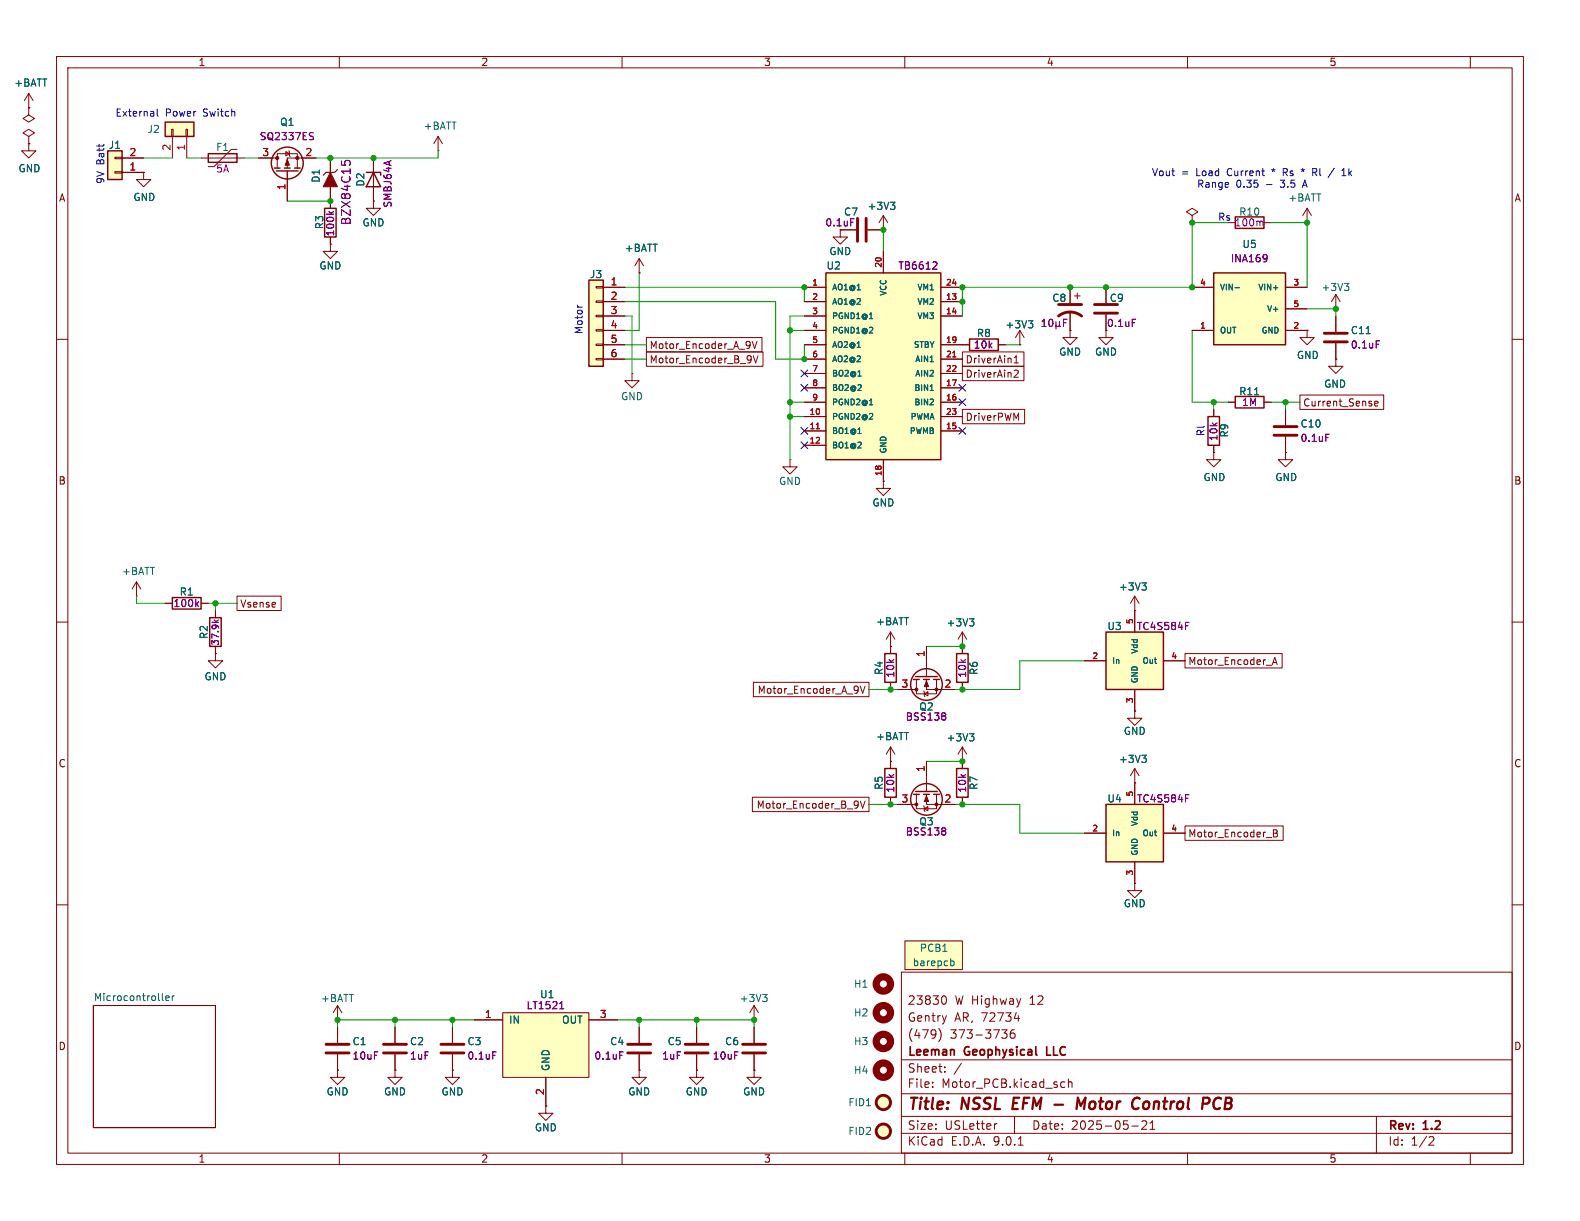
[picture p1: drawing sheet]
<svg xmlns="http://www.w3.org/2000/svg" width="279mm" height="216mm" viewBox="0 0 279 216" stroke-linecap="round" stroke-linejoin="round" font-family="sans-serif">
<g fill="none" stroke="#840000" stroke-width=".18">
<path d="M10 10h259.4v195.9h-259.4zM12 12h255.4v191.9h-255.4zM60 10v2M110 10v2M160 10v2M210 10v2M260 10v2M10 60h2M267.4 60h2M10 110h2M267.4 110h2M170.2 134.6h.1"/>
<path d="M170.2 132.1l-.8 1.3M170.2 132.1l.7 1.3M170.2 132.1v2.5M10 160h2M16.5 177.8h21.6v21.6h-21.6zM159.4 171.9h108v32h-108zM166.9 176.1a.81 .81 0 0 1 .5 .6 .81 .81 0 0 1-.3 .8l-.2 .1M180.1 179.6v1M267.4 160h2M159.4 197.4h108M159.4 193.4h108M159.4 187.4h108"/>
<path d="M164.9 192.1v.2M164.9 191.4v.1M166.1 181.9a1.74 1.74 0 0 1-.1 2.3M167.1 189.4v.2M167.1 188.7v.1M170 188l-1.3 1.9M176.3 198.7l-.3 .1M177.1 182.1h1l-.5 .6 .4 .1 .1 .5-.3 .3h-.4M179.4 180.1h.9M179.4 182.1a.59 .59 0 0 0-.8 .6v.6l.2 .2 .4 .1 .2-.2 .1-.5-.1-.2h-.5l-.3 .2M179.4 197.4v3M187.7 192.2h.6"/>
<path d="M187.7 191.4h.6M188.9 191.4l.2-.1 .4 .1 .1 .9M188.9 190.8v1.5M200.1 199.1h1.2M201.9 198.3l.6-.1 .2 .1 .1 .3-.9 1.1h.9M203.4 199.7h.8M203.4 198.6l.4-.4v1.5M243.4 197.4v6.5M60 203.9v2M110 203.9v2M159.4 200.4h108M160 203.9v2"/>
<path d="M180.1 202.5h.8M210 203.9v2M252.9 201l.5 .1 .2 .3-1 1.1h1M260 203.9v2"/>
</g>
<path d="M179.3 194.1l-.3 2h1M186.5 195.3h1.5M190.4 196.1l.2-2 .5 1.4 .8-1.4-.2 2M202.9 194.8a.62 .62 0 0 0-.7 .4v.7a.52 .52 0 0 0 .7 .1M215.9 194.3a.88 .88 0 0 0-1 0 .88 .88 0 0 0-.3 .9 .69 .69 0 0 0 .3 .8 .69 .69 0 0 0 .8-.1" fill="none" stroke="#840000" stroke-width=".4"/>
<path d="M185.1 185.1v1.5h.7" fill="none" stroke="#840000" stroke-width=".3"/>
<path d="M171.4 129.7h.8l-.4 .5M172 130.2l.2 .3v.3l-.2 .2M28.7 176.7l.2 .2M29.3 176.5l.6-.1v-.3h-.4l-.2 .2 .1 .6h.5M30.5 176.1v.8M30.8 176.1l-.3 .2" fill="none" stroke="#006464" stroke-width=".18"/>
<path d="M19 26.7h2.6v5.1h-2.6z" fill="#ffffc2"/>
<path d="M19 26.7h2.6v5.1h-2.6z" fill="none" stroke="#840000" stroke-width=".25"/>
<path d="M20.3 30.4h1.3v.2h-1.3zM20.3 27.8h1.3v.3h-1.3zM21.6 30.5h3.8M21.6 27.9h3.8M69.8 189.2v1.3h1.3l-1.3 1.3-1.2-1.3h1.2M69.8 189.2h.1M69.8 181.6v2.8M69.8 186.4v2.8" fill="none" stroke="#840000" stroke-width=".18"/>
<path d="M67.8 184.7h4.1M67.8 186.2h4.1" fill="none" stroke="#840000" stroke-width=".51"/>
<path d="M88.9 179.1h15.2v11.4h-15.2z" fill="#ffffc2"/>
<g fill="none" stroke="#840000" stroke-width=".18">
<path d="M156.2 38.1l-.8 1.3M156.2 38.1l.8 1.3M156.2 38.1v2.5M151.4 40.6h-2.8v1.3h1.3l-1.3 1.3-1.3-1.3h1.3M153.4 40.6h2.8M156.2 40.6h.1M180.3 58.4l-.7 1.3M180.3 58.4l.8 1.3M180.3 58.4v2.6M189.2 58.4v1.3h1.3l-1.3 1.3-1.2-1.3h1.2M189.2 58.4h.1M189.2 50.8v2.8"/>
<path d="M189.2 55.1v3.3M190 52.3h1M190.5 51.8v1M195.6 55.6v4.1h1.2l-1.2 1.3-1.3-1.3h1.3M195.6 50.8v2.8M180.3 61h.1M170.2 134.6v1.3M170.2 141v1.2M88.9 179.1h15.2v11.4h-15.2zM80 189.2v1.3h1.3l-1.3 1.3-1.3-1.3h1.3M80 189.2h.1M83.8 180.3h5.1"/>
<path d="M96.5 195.6v1.3h1.3l-1.3 1.2-1.3-1.2h1.3M96.5 195.6h.1M96.5 190.5v5.1M104.1 180.3h5.1"/>
</g>
<path d="M184.3 57.7h.7M184.3 56.8l.3-.3v1.2M185.6 56.5h.2a.68 .68 0 0 1 .4 .6 .68 .68 0 0 1-.4 .6 .84 .84 0 0 1-.2-1.2zM186.7 57.5l.2 .2h.3l.1-.2M186.7 56.9v1.3M187.3 57.5l.2 .2M187.3 56.9v.6M188.1 57.1h.4M188.7 56.5h-.6v1.2M200.2 56.5h.6M99 178.4h.7M99.2 177.3l.1-.2v1.3" fill="none" stroke="#840084" stroke-width=".18"/>
<path d="M157.5 35.8h.8l-.5 .4M158 36.2l.3 .3v.3l-.3 .2M181.9 56.7h.7l-.4 .5M182.4 57.2l.2 .2v.3l-.2 .3" fill="none" stroke="#006464" stroke-width=".18"/>
<path d="M151.6 38.6v4.1M153.2 38.6v4.1M187.2 55.9a3.3 3.3 0 0 1 4.1 0M187.2 53.8h4.1M193.5 53.8h4.1M193.5 55.4h4.1" fill="none" stroke="#840000" stroke-width=".51"/>
<path d="M169.2 135.9h2v5.1h-2z" fill="none" stroke="#840000" stroke-width=".25"/>
<path d="M146 48.3h20.4v33h-20.4z" fill="#ffffc2"/>
<g fill="none" stroke="#840000" stroke-width=".25">
<path d="M36.8 27.2h5.1v1.5h-5.1zM146 48.3h20.4v33h-20.4zM171.4 59.9h5.1v2.1h-5.1zM156.5 115.6h2v5.1h-2zM161.9 119.6h3.8M161.5 120.1h1.1M161.9 140h3.8M163.3 120.1h1M165.1 120.1h1M161.5 140.5h1.1M163.3 140.5h1M165.1 140.5h1"/>
<circle cx="163.8" cy="121" r="2.79"/>
<circle cx="163.8" cy="141.4" r="2.79"/>
</g>
<g fill="none" stroke="#840000" stroke-width=".18">
<path d="M35.6 27.9h7.6M41.9 26.4h-1l-3.1 3.1h-1M142.2 50.8h3.8M142.2 53.3h3.8M142.2 55.9h3.8M142.2 58.4h3.8M156.2 44.5v3.8M166.4 50.8h3.8M166.4 53.3h3.8M166.4 55.9h3.8M142.2 61h3.8M142.2 63.5h3.8"/>
<path d="M142.2 66h3.8M142.2 68.6h3.8M142.2 71.1h3.8M142.2 73.7h3.8M142.2 76.2h3.8M142.2 78.7h3.8M166.4 61h5M166.4 63.5h3.8M166.4 66h3.8M166.4 68.6h3.8M166.4 71.1h3.8M166.4 73.7h3.8"/>
<path d="M166.4 76.2h3.8M176.5 61h1.3M156.2 81.3v3.8M227.3 80v1.3h1.3l-1.3 1.3-1.2-1.3h1.2M227.3 80h.1M157.5 114.3v1.3M163.8 114.3v5.3M157.5 120.7v1.2M158.7 121.9h3.4M162.1 120.1v2.6h3.5v-2.6M163.3 122.2l.1 .1v.8l.2 .1M163.4 122.7l.7-.4v.8z"/>
<path d="M163.8 120.1v1.8h5.1M163.8 134.6v5.4M158.7 142.2h3.4M162.1 140.5v2.5h3.5v-2.5M163.3 142.5l.1 .1v.8l.2 .1M163.4 143l.7-.4v.8zM163.8 140.5v1.7h5.1M80 181.6v2.8M80 186.4v2.8M113 189.2v1.3h-1.2l1.2 1.3 1.3-1.3h-1.3M113 189.2h.1M123.2 189.2v1.3h-1.3l1.3 1.3 1.3-1.3h-1.3"/>
<path d="M123.2 189.2h.1M123.2 181.6v2.8M123.2 186.4v2.8"/>
</g>
<path d="M144.3 75.8h.6M168.5 63.1h.5" fill="none" stroke="#a90000" stroke-width=".18"/>
<path d="M164.5 69h.6" fill="none" stroke="#006464" stroke-width=".18"/>
<path d="M165.5 46.3l.2 .2-.1 .3-.7 .8h.8M167 126.1l.2 .2-.2 .3 .2 .2v.3l-.2 .2M167 146.4l.2 .2-.2 .3 .2 .3v.2l-.2 .2M87.1 186h.6" fill="none" stroke="#840084" stroke-width=".18"/>
<g fill="none" stroke="#840000" stroke-width=".51">
<path d="M78 184.7h4M78 186.2h4M121.2 184.7h4M121.2 186.2h4"/>
<circle cx="156.2" cy="194.9" r="1.27"/>
<circle cx="156.2" cy="200" r="1.27"/>
</g>
<g fill="#840000" stroke="#840000" stroke-width=".18">
<path d="M163.8 120.4l.4 1h-.8z"/>
<path d="M163.8 140.7l.4 1h-.8z"/>
<circle cx="162.1" cy="121.9" r=".25"/>
<circle cx="165.6" cy="121.9" r=".25"/>
<circle cx="162.1" cy="142.2" r=".25"/>
<circle cx="165.6" cy="142.2" r=".25"/>
</g>
<g fill="#ffffc2" stroke="#ffffc2" stroke-width=".18">
<circle cx="156.2" cy="200" r="1.27"/>
<circle cx="156.2" cy="194.9" r="1.27"/>
</g>
<g fill="none" stroke="#840000" stroke-width="1.3">
<circle cx="156.2" cy="179.1" r="1.27"/>
<circle cx="156.2" cy="174" r="1.27"/>
<circle cx="156.2" cy="189.2" r="1.27"/>
<circle cx="156.2" cy="184.1" r="1.27"/>
</g>
<path d="M160 166.4h10.2v5.1h-10.2z" fill="#ffffc2"/>
<g fill="none" stroke="#840000" stroke-width=".18">
<path d="M45.7 27.9h3.3M49 27.9v-.7h3.6v2.5M49 27.9v1.8M50.5 26.8l.7 .4-.7 .4zM50.8 30.2v.2M50.8 30.5v5.1M51.1 26.7l.1 .1v.8l.1 .1M55.9 27.9h-5.1v1.8M111.8 66v1.3h1.2l-1.2 1.3-1.3-1.3h1.3M111.8 66h.1M227.3 72.4v2.8M227.3 77.2v2.8"/>
<path d="M214.6 80v1.3h1.3l-1.3 1.3-1.2-1.3h1.2M214.6 80h.1M170.2 114.3v1.3M157.5 134.6h.1M157.5 132.1l-.8 1.3M157.5 132.1l.7 1.3M157.5 132.1v3.8M170.2 120.7v1.2M157.5 141v1.2M59.7 177.8v2.5M59.7 177.8l-.8 1.3M59.7 177.8l.8 1.3"/>
<path d="M133.3 177.8v2.5M133.3 177.8l-.7 1.3M133.3 177.8l.8 1.3M160 166.4h10.2v5.1h-10.2zM59.7 189.2v1.3h1.3l-1.3 1.3-1.3-1.3h1.3M59.7 189.2h.1M59.7 180.3h.1M59.7 181.6v2.8M59.7 186.4v2.8M113 181.6v2.8M113 186.4v2.8M133.3 180.3h.1"/>
<path d="M133.3 189.2v1.3h-1.2l1.2 1.3 1.3-1.3h-1.3M133.3 189.2h.1M133.3 181.6v2.8M133.3 186.4v2.8"/>
</g>
<path d="M134.9 175.8h.7l-.4 .5M135.4 176.3l.2 .3v.3l-.2 .2M168.2 169.9l.4 .1 .1 .2v.4l-.5 .2" fill="none" stroke="#006464" stroke-width=".18"/>
<path d="M225.3 75.4h4.1M225.3 77h4.1M57.7 184.7h4M57.7 186.2h4M111 184.7h4.1M111 186.2h4.1M131.3 184.7h4.1M131.3 186.2h4.1" fill="none" stroke="#840000" stroke-width=".51"/>
<path d="M54.9 23.4l.5 .1M55.2 24.1l.2 .2-.2 .4M234.5 76.8h.6M109.6 186h.6" fill="none" stroke="#840084" stroke-width=".18"/>
<g fill="none" stroke="#840000" stroke-width=".25">
<path d="M48.5 29.7h1M48.9 30.2h3.8M50.3 29.7h1M52.1 29.7h1M169.2 115.6h2v5.1h-2zM156.5 135.9h2v5.1h-2z"/>
<circle cx="50.8" cy="28.8" r="2.82"/>
</g>
<g fill="#840000" stroke="#840000" stroke-width=".18">
<path d="M50.8 28.2l.4 1h-.8z"/>
<circle cx="52.6" cy="27.9" r=".28"/>
<circle cx="49" cy="27.9" r=".28"/>
</g>
<path d="M214.6 48.3h12.7v12.7h-12.7z" fill="#ffffc2"/>
<path d="M218.4 38.4h5.1v2h-5.1zM214.6 48.3h12.7v12.7h-12.7zM218.4 70.1h5.1v2h-5.1zM37.1 109.2h2v5.1h-2z" fill="none" stroke="#840000" stroke-width=".25"/>
<g fill="none" stroke="#840000" stroke-width=".18">
<path d="M5.1 19.1v1.2l1 .7-1 .6-1-.6 1-.7M5.1 19.1h.1M5.1 25.4v1.3h1.2l-1.2 1.2-1.3-1.2h1.3M5.1 25.4h.1M77.5 26.7h.1M77.5 24.1l-.8 1.3M77.5 24.1l.7 1.3M77.5 24.1v2.6M210.8 38.1l-1-.6 1-.7 1 .7-1 .6v1.3M210.8 39.4h.1M217.2 39.4h1.2M223.5 39.4h1.3"/>
<path d="M231.1 39.4h.1M231.1 36.8l.8 1.3M231.1 36.8l-.7 1.3M231.1 36.8v2.6M113 48.3h.1M113 45.7l-.7 1.3M113 45.7l.8 1.3M113 45.7v2.6M210.8 50.8h3.8M210.8 58.4h3.8M227.3 50.8h3.8M227.3 58.4h3.8"/>
<path d="M227.3 54.6h3.8M231.1 58.4v1.3h1.3l-1.3 1.3-1.2-1.3h1.2M231.1 58.4h.1M236.2 54.6h.1M236.2 52.1v2.5M236.2 55.9v2.8M236.2 52.1l.8 1.2M236.2 52.1l-.7 1.2M217.2 71.1h1.2M223.5 71.1h1.3M236.2 63.5v1.3h-1.3l1.3 1.2 1.3-1.2h-1.3M236.2 63.5h.1"/>
<path d="M236.2 60.7v2.8M139.7 81.3v1.3h1.3l-1.3 1.2-1.3-1.2h1.3M139.7 81.3h.1M38.1 115.6v1.2h1.3l-1.3 1.3-1.3-1.3h1.3M38.1 115.6h.1M38.1 108v1.2M38.1 114.3v1.3M170.2 114.3h.1M170.2 111.8l-.8 1.2M170.2 111.8l.7 1.2M170.2 111.8v2.5"/>
</g>
<path d="M218.4 50.9h.8M237.7 50.1h.8l-.4 .5M238.3 50.6l.2 .2v.3l-.2 .3M241.6 59h.7M221.9 69.8h.7M171.4 109.4h.8l-.4 .5M172 109.9l.2 .2v.3l-.2 .3" fill="none" stroke="#006464" stroke-width=".18"/>
<path d="M223 39.1l.3 .2v.6M223.9 45.1l.1 .1a1.07 1.07 0 0 1-.1 1M224.1 45.6l-.2 .2M243.3 60.3h.7M37.9 109.6l.4 .4M38.6 109.6l-.4 .3" fill="none" stroke="#840084" stroke-width=".18"/>
<path d="M234.2 58.9h4.1M234.2 60.5h4.1" fill="none" stroke="#840000" stroke-width=".51"/>
<path d="M104.1 49.5h2.6v15.3h-2.6z" fill="#ffffc2"/>
<path d="M104.1 49.5h2.6v15.3h-2.6z" fill="none" stroke="#840000" stroke-width=".25"/>
<g fill="none" stroke="#840000" stroke-width=".18">
<path d="M5.1 19.1h.1M5.1 16.5l-.8 1.3M5.1 16.5l.7 1.3M5.1 16.5v2.6M5.1 24.1l1-.6-1-.6-1 .6 1 .6v1.3M5.1 25.4h.1M105.4 50.7h1.3v.2h-1.3zM105.4 53.2h1.3v.3h-1.3zM105.4 55.8h1.3v.2h-1.3zM105.4 58.3h1.3v.2h-1.3zM106.7 50.8h3.8M106.7 53.3h3.8"/>
<path d="M106.7 55.9h3.8M106.7 58.4h3.8M105.4 60.8h1.3v.3h-1.3zM105.4 63.4h1.3v.2h-1.3zM106.7 61h3.8M106.7 63.5h3.8M157.5 114.3h.1M157.5 111.8l-.8 1.2M157.5 111.8l.7 1.2M157.5 111.8v2.5M200.7 108h.1M200.7 105.4v2.6"/>
<path d="M200.7 105.4l-.8 1.3M200.7 105.4l.7 1.3M200.7 138.4h.1M200.7 125.7v1.3h1.2l-1.2 1.3-1.3-1.3h1.3M200.7 125.7h.1M200.7 135.9l-.8 1.3M200.7 135.9l.7 1.3M200.7 135.9v2.5"/>
</g>
<path d="M201.9 103.1h.8l-.4 .5M202.5 103.6l.2 .2v.3l-.2 .2M201.9 133.5h.8l-.4 .5M202.5 134l.2 .3v.3l-.2 .2" fill="none" stroke="#006464" stroke-width=".18"/>
<path d="M195.6 111.8h10.1v10.1h-10.1z" fill="#ffffc2"/>
<path d="M57.4 36.8h2v5.1h-2zM64.8 30.5h2.5v.5M66 30.5l1.3 2.5h-2.5zM30.5 105.7h5.1v2h-5.1zM195.6 111.8h10.1v10.1h-10.1z" fill="none" stroke="#840000" stroke-width=".25"/>
<g fill="none" stroke="#840000" stroke-width=".18">
<path d="M58.4 27.9v2.6M58.4 33v3.8M66 35.6v1.2h1.3l-1.3 1.3-1.2-1.3h1.2M66 35.6h.1M66 27.9v7.7M58.4 43.2v1.3h1.3l-1.3 1.2-1.3-1.2h1.3M58.4 43.2h.1M58.4 41.9v1.3M156.2 85.1v1.3h1.3l-1.3 1.2-1.3-1.2h1.3M156.2 85.1h.1M24.1 105.4h.1M24.1 102.9l-.7 1.2"/>
<path d="M24.1 102.9l.8 1.2M24.1 102.9v2.5M29.2 106.7h1.3M35.6 106.7h1.2M191.8 116.8h3.8M200.7 108v3.8M205.7 116.8h3.8M200.7 121.9v3.8"/>
</g>
<path d="M58.2 37.4l.4 .5M59 37.4l-.5 .3M60.4 28.4v.8M61 29v-.3l.3-.3 .5 .1 .1 .5M34.7 106.8l.4 .5M35.1 106.4l-.5 .5M209.6 110.1h.6" fill="none" stroke="#840084" stroke-width=".18"/>
<path d="M59.7 30l-.5 .5h-1.5l-.6 .5" fill="none" stroke="#840000" stroke-width=".2"/>
<path d="M58.4 30.5l1.3 2.5h-2.6z" fill="#840000" stroke="#840000" stroke-width=".18"/>
<path d="M29.2 21.6h5.1v2.5h-5.1z" fill="#ffffc2"/>
<path d="M29.2 21.6h5.1v2.5h-5.1z" fill="none" stroke="#840000" stroke-width=".25"/>
<path d="M25.4 30.5v1.3h1.3l-1.3 1.2-1.3-1.2h1.3M25.4 30.5h.1M30.4 22.9h.2v1.2h-.2zM30.5 24.1v3.8M32.9 22.9h.2v1.2h-.2zM33 24.1v3.8M200.7 156.2v1.3h1.2l-1.2 1.3-1.3-1.3h1.3M200.7 156.2h.1" fill="none" stroke="#840000" stroke-width=".18"/>
<path d="M195.6 142.2h10.1v10.2h-10.1z" fill="#ffffc2"/>
<path d="M213.6 73.7h2v5h-2zM195.6 142.2h10.1v10.2h-10.1z" fill="none" stroke="#840000" stroke-width=".25"/>
<g fill="none" stroke="#840000" stroke-width=".18">
<path d="M5.1 19.1h.1M5.1 25.4h.1M21.6 27.9h3.8M21.6 30.5h3.8M25.4 30.5h.1M45.7 27.9h2.6M50.8 30.5v5.1M53.3 27.9h2.6M58.4 27.9v2.6M58.4 33v3.8M66 35.6h.1M66 27.9v2.6"/>
<path d="M66 33v2.6M58.4 43.2h.1M58.4 41.9v1.3M106.7 50.8h3.8M106.7 53.3h3.8M106.7 55.9h3.8M106.7 58.4h3.8M113 48.3h.1M114.3 59.7h20.4v2.5h-20.4zM142.2 50.8h3.8M142.2 53.3h3.8M142.2 55.9h3.8"/>
<path d="M142.2 58.4h3.8M148.6 40.6h2.8M153.4 40.6h2.8M156.2 40.6h.1M156.2 44.5v3.8M166.4 50.8h3.8M166.4 53.3h3.8M166.4 55.9h3.8M189.2 58.4h.1M189.2 50.8v2.8M189.2 55.1v3.3M195.6 50.8v2.8"/>
<path d="M195.6 55.6v2.8M210.8 50.8h3.8M210.8 58.4h3.8M227.3 50.8h3.8M227.3 58.4h3.8M227.3 54.6h3.8M231.1 58.4h.1M236.2 55.9v2.8M106.7 61h3.8M106.7 63.5h3.8M114.3 62.2h20.6v2.6h-20.6zM132.7 63h.1a1.07 1.07 0 0 1-.1 1"/>
<path d="M132.8 63.4l-.1 .2M133 60.4l.4 1.2 .5-1.2M133.2 62.9l.4 1.3 .4-1.3M142.2 61h3.8M142.2 63.5h3.8M142.2 66h3.8M142.2 68.6h3.8M142.2 71.1h3.8M142.2 73.7h3.8M142.2 76.2h3.8M142.2 78.7h3.8M166.4 61h5"/>
<path d="M166.4 63.5h3.8M166.4 66h3.8M166.4 68.6h3.8M166.4 71.1h3.8M166.4 73.7h3.8M166.4 76.2h3.8M170.2 72.4h11v2.5h-11zM170.2 64.8h10.9v2.5h-10.9zM170.2 62.2h10.9v2.6h-10.9zM176.5 61h1.3M179.3 64.2h.8M179.3 63.3l.4-.4v1.3"/>
<path d="M179.4 65.5l.4-.1 .3 .4-.8 .9h.8M180.3 61h.1M214.6 72.4v1.3M214.6 78.7v1.3M217.2 71.1h1.2M223.5 71.1h1.3M227.3 72.4v2.8M227.3 77.2v2.8M229.9 69.8h14.8v2.6h-14.8zM236.2 63.5h.1M236.2 60.7v2.8M243.1 71.4l.6-.2-.1-.2-.3-.1-.2 .2v.6h.5"/>
<path d="M156.2 85.1h.1M156.2 81.3v3.8M214.6 80h.1M227.3 80h.1M29.2 106.7h1.3M35.6 106.7h1.2M38.1 115.6h.1M38.1 108v1.2M38.1 114.3v1.3M41.9 105.4h7.8v2.6h-7.8zM157.5 114.3h.1M157.5 114.3v1.3"/>
<path d="M163.8 114.3v2.5M170.2 114.3h.1M170.2 114.3v1.3M191.8 116.8h3.8M200.7 108h.1M200.7 108v3.8M205.7 116.8h3.8M209.5 115.6h17.2v2.5h-17.2zM223.9 117.6h1M225 117.5l.4-1.3 .4 1.3M225.1 117.1h.6M133.2 120.6h20.5v2.6h-20.5z"/>
<path d="M152.1 121.3l.4 1.3 .5-1.3M157.5 134.6h.1M157.5 120.7v1.2M157.5 134.6v1.3M158.7 121.9h2.6M163.8 134.6v2.6M166.4 121.9h2.5M170.2 134.6h.1M170.2 120.7v1.2M170.2 134.6v1.3M200.7 138.4h.1M200.7 125.7h.1"/>
<path d="M200.7 121.9v3.8M200.7 138.4v3.8M133 141h20.7v2.5h-20.7zM151.6 141.7l.1 .1a1.07 1.07 0 0 1-.1 1M151.8 142.2l-.2 .2M152.1 141.6l.4 1.3 .5-1.3M157.5 141v1.2M158.7 142.2h2.6M166.4 142.2h2.5M170.2 141v1.2M191.8 147.3h3.8M200.7 156.2h.1"/>
<path d="M200.7 152.4v3.8M205.7 147.3h3.8M209.5 146h17.4v2.6h-17.4zM223.9 148.1h1M225.2 147.3h.4M225.2 146.7h.4l.2 .3-.2 .3 .2 .1 .1 .3-.2 .3h-.5zM59.7 189.2h.1M59.7 181.6v2.8M59.7 186.4v2.8M69.8 189.2h.1M69.8 181.6v2.8M69.8 186.4v2.8"/>
<path d="M80 189.2h.1M80 181.6v2.8M80 186.4v2.8M83.8 180.3h5.1M96.5 195.6h.1M96.5 190.5v5.1M104.1 180.3h5.1M113 189.2h.1M113 181.6v2.8M113 186.4v2.8M123.2 189.2h.1M123.2 181.6v2.8"/>
<path d="M123.2 186.4v2.8M133.3 189.2h.1M133.3 181.6v2.8M133.3 186.4v2.8"/>
</g>
<g fill="none" stroke="#840084" stroke-width=".18">
<path d="M54.9 23.4l.5 .1M55.2 24.1l.2 .2-.2 .4M58.2 37.4l.4 .5M59 37.4l-.5 .3M60.4 28.4v.8M61 29v-.3l.3-.3 .5 .1 .1 .5M165.5 46.3l.2 .2-.1 .3-.7 .8h.8M184.3 57.7h.7M184.3 56.8l.3-.3v1.2M185.6 56.5h.2a.68 .68 0 0 1 .4 .6 .68 .68 0 0 1-.4 .6 .84 .84 0 0 1-.2-1.2zM186.7 57.5l.2 .2h.3l.1-.2M186.7 56.9v1.3"/>
<path d="M187.3 57.5l.2 .2M187.3 56.9v.6M188.1 57.1h.4M188.7 56.5h-.6v1.2M200.2 56.5h.6M223.9 45.1l.1 .1a1.07 1.07 0 0 1-.1 1M224.1 45.6l-.2 .2M234.5 76.8h.6M243.3 60.3h.7M34.7 106.8l.4 .5M35.1 106.4l-.5 .5M37.9 109.6l.4 .4"/>
<path d="M38.6 109.6l-.4 .3M209.6 110.1h.6M167 126.1l.2 .2-.2 .3 .2 .2v.3l-.2 .2M167 146.4l.2 .2-.2 .3 .2 .3v.2l-.2 .2M209.6 140.5h.6M99 178.4h.7M99.2 177.3l.1-.2v1.3M87.1 186h.6M109.6 186h.6"/>
</g>
<g fill="none" stroke="#009600" stroke-width=".18">
<path d="M25.4 27.9h5.1M33 27.9h2.6M43.2 27.9h2.5M50.8 35.6h7.6M77.5 26.7v1.2h-21.6M217.2 39.4h-6.4v11.4h-40.6v5.1M224.8 39.4h6.3v11.4M110.5 50.8h31.7v2.5M110.5 53.3h26.7v10.2h5v-2.5M110.5 55.9h1.3v10.1M113 48.3v10.1h-2.5M139.7 58.4h2.5"/>
<path d="M142.2 55.9h-2.5v25.4M156.2 40.6v3.9M210.8 58.4v12.7h6.4M231.1 54.6h5.1v1.3M110.5 61h3.8M110.5 63.5h3.8M139.7 71.1h2.5M139.7 73.7h2.5M177.8 61h2.5M214.6 71.1v1.3M224.8 71.1h5.1M227.3 71.1v1.3"/>
<path d="M24.1 105.4v1.3h5.1M36.8 106.7h5.1M38.1 106.7v1.3M163.8 114.3h6.4M191.8 116.8h-11.5v5.1h-11.4M153.7 121.9h5M163.8 134.6h6.4M153.7 142.2h5M168.9 142.2h11.4v5.1h11.5M69.8 180.3v1.3M80 180.3v1.3M83.8 180.3h-24.1v1.3"/>
<path d="M109.2 180.3h24.1v1.3M113 180.3v1.3M123.2 180.3v1.3"/>
</g>
<g fill="none" stroke="#000084" stroke-width=".18">
<path d="M141.6 78.1l1.2 1.2M141.6 65.4l1.2 1.2M141.6 68l1.2 1.2M141.6 75.6l1.2 1.2M142.8 78.1l-1.2 1.2M142.8 65.4l-1.2 1.2M142.8 68l-1.2 1.2M142.8 75.6l-1.2 1.2M169.6 68l1.2 1.2M169.6 70.5l1.2 1.2M169.6 75.6l1.2 1.2M170.8 68l-1.2 1.2"/>
<path d="M170.8 70.5l-1.2 1.2M170.8 75.6l-1.2 1.2"/>
</g>
<g fill="none" stroke="#0000c2" stroke-width=".18">
<path d="M27.8 19.3v1.1l.2 .1M226.9 30.5h.5M227.4 29.8h-.5v1.3M230.1 30l.3 .1M230.4 29.8v.3M230.4 30.1l-.2 .2M230.4 30.1l.2 .2M230.7 30l-.3 .1M232.4 30.5l.5 .6M232.7 29.9l-.6-.1v1.3M232.7 30.4l-.6 .1M235.9 29.7l-1 1.7"/>
<path d="M237.3 31.1h.7M237.4 30.1l.2-.3v1.3M102.1 53.9v.2"/>
</g>
<g fill="none" stroke="#006464" stroke-width=".18">
<path d="M157.5 35.8h.8l-.5 .4M158 36.2l.3 .3v.3l-.3 .2M181.9 56.7h.7l-.4 .5M182.4 57.2l.2 .2v.3l-.2 .3M218.4 50.9h.8M241.6 59h.7M164.5 69h.6M221.9 69.8h.7M171.4 109.4h.8l-.4 .5M172 109.9l.2 .2v.3l-.2 .3M201.9 103.1h.8l-.4 .5M202.5 103.6l.2 .2v.3l-.2 .2"/>
<path d="M171.4 129.7h.8l-.4 .5M172 130.2l.2 .3v.3l-.2 .2M201.9 133.5h.8l-.4 .5M202.5 134l.2 .3v.3l-.2 .2"/>
</g>
<path d="M144.3 75.8h.6M168.5 63.1h.5" fill="none" stroke="#a90000" stroke-width=".18"/>
<g fill="#009600" stroke="#009600" stroke-width=".18">
<circle cx="195.6" cy="50.8" r=".46"/>
<circle cx="210.8" cy="39.4" r=".46"/>
<circle cx="189.2" cy="50.8" r=".46"/>
<circle cx="170.2" cy="50.8" r=".46"/>
<circle cx="170.2" cy="53.3" r=".46"/>
<circle cx="156.2" cy="40.6" r=".46"/>
<circle cx="170.2" cy="114.3" r=".46"/>
<circle cx="170.2" cy="121.9" r=".46"/>
<circle cx="157.5" cy="121.9" r=".46"/>
<circle cx="170.2" cy="134.6" r=".46"/>
<circle cx="157.5" cy="142.2" r=".46"/>
<circle cx="170.2" cy="142.2" r=".46"/>
<circle cx="142.2" cy="50.8" r=".46"/>
<circle cx="139.7" cy="58.4" r=".46"/>
<circle cx="139.7" cy="71.1" r=".46"/>
<circle cx="139.7" cy="73.7" r=".46"/>
<circle cx="142.2" cy="63.5" r=".46"/>
<circle cx="58.4" cy="27.9" r=".46"/>
<circle cx="58.4" cy="35.6" r=".46"/>
<circle cx="38.1" cy="106.7" r=".46"/>
<circle cx="66" cy="27.9" r=".46"/>
<circle cx="231.1" cy="39.4" r=".46"/>
<circle cx="236.2" cy="54.6" r=".46"/>
<circle cx="227.3" cy="71.1" r=".46"/>
<circle cx="210.8" cy="50.8" r=".46"/>
<circle cx="214.6" cy="71.1" r=".46"/>
<circle cx="59.7" cy="180.3" r=".46"/>
<circle cx="133.3" cy="180.3" r=".46"/>
<circle cx="123.2" cy="180.3" r=".46"/>
<circle cx="80" cy="180.3" r=".46"/>
<circle cx="69.8" cy="180.3" r=".46"/>
<circle cx="113" cy="180.3" r=".46"/>
</g>
<g font-size="2.8" fill="#840000">
<text x="160.4" y="196.8">Title:</text>
<text x="170.1" y="196.8">NSSL</text>
<text x="179.9" y="196.8">EFM</text>
<text x="192.8" y="196.8">Motor</text>
<text x="203.4" y="196.8">Control</text>
<text x="216.6" y="196.8">PCB</text>
</g>
<text font-size="2.1" fill="#840084" x="62.2" y="39.9" transform="rotate(-90 62.2 39.9)">BZX84C15</text>
<g font-size="2.1" fill="#840000">
<text x="160.4" y="177.9">23830</text>
<text x="168.8" y="177.9">W Highway</text>
<text x="182.2" y="177.9">12</text>
<text x="160.4" y="183.9">(479)</text>
<text x="160.4" y="180.9">Gentry</text>
<text x="168" y="183.9">373-3736</text>
<text x="168.8" y="180.9">AR, 72734</text>
<text x="160.4" y="189.9">Sheet:</text>
<text x="160.4" y="187.1">Leeman</text>
<text x="170.6" y="187.1">Geophysical</text>
<text x="185.7" y="187.1">LLC</text>
<text x="160.4" y="192.6">File:</text>
<text x="166.5" y="192.6">Motor_PCB.kicad_sch</text>
<text x="160.4" y="202.8">KiCad</text>
<text x="160.4" y="200">Size:</text>
<text x="167.1" y="200">USLetter</text>
<text x="168.1" y="202.8">E.D.A.</text>
<text x="175.7" y="202.8">9.0.1</text>
<text x="182.4" y="200">Date:</text>
<text x="189.4" y="200">2025-05-21</text>
<text x="245.4" y="200.2">Rev:</text>
<text x="245.4" y="202.8">Id:</text>
<text x="249.5" y="202.8">1/2</text>
<text x="251.8" y="200.2">1.2</text>
</g>
<g font-size="1.8" fill="#840000">
<text x="35" y="11.9">1</text>
<text x="85" y="11.9">2</text>
<text x="135" y="11.9">3</text>
<text x="185" y="11.9">4</text>
<text x="235" y="11.9">5</text>
<text x="10.3" y="35.9">A</text>
<text x="267.7" y="35.9">A</text>
<text x="114.8" y="61.9">Motor_Encoder_A_9V</text>
<text x="114.8" y="64.5">Motor_Encoder_B_9V</text>
<text x="170.7" y="64.5">DriverAin1</text>
<text x="170.7" y="67">DriverAin2</text>
<text x="170.7" y="74.6">DriverPWM</text>
<text x="230.3" y="72.1">Current_Sense</text>
<text x="10.3" y="85.9">B</text>
<text x="267.7" y="85.9">B</text>
<text x="42.4" y="107.6">Vsense</text>
<text x="210" y="117.8">Motor_Encoder_A</text>
<text x="133.9" y="122.9">Motor_Encoder_A_9V</text>
<text x="10.3" y="135.9">C</text>
<text x="267.7" y="135.9">C</text>
<text x="133.7" y="143.2">Motor_Encoder_B_9V</text>
<text x="210" y="148.3">Motor_Encoder_B</text>
<text x="10.3" y="185.9">D</text>
<text x="267.7" y="185.9">D</text>
<text x="35" y="205.8">1</text>
<text x="85" y="205.8">2</text>
<text x="135" y="205.8">3</text>
<text x="185" y="205.8">4</text>
<text x="235" y="205.8">5</text>
</g>
<g font-size="1.8" fill="#006464">
<text x="2.4" y="15.5">+BATT</text>
<text x="26" y="23.7">J2</text>
<text x="49.4" y="22.5">Q1</text>
<text x="74.8" y="23.1">+BATT</text>
<text x="19.1" y="26.5">J1</text>
<text x="38.1" y="26.9">F1</text>
<text x="3.2" y="30.7">GND</text>
<text x="23.5" y="35.7">GND</text>
<text x="56.7" y="32.4" transform="rotate(-90 56.7 32.4)">D1</text>
<text x="64.6" y="33.1" transform="rotate(-90 64.6 33.1)">D2</text>
<text x="227.7" y="35.8">+BATT</text>
<text x="64" y="40.2">GND</text>
<text x="153.3" y="37.3">+3V3</text>
<text x="56.4" y="47.9">GND</text>
<text x="110.4" y="44.7">+BATT</text>
<text x="146.1" y="47.9">U2</text>
<text x="146.6" y="45.3">GND</text>
<text x="219.6" y="44">U5</text>
<text x="104.2" y="49.4">J3</text>
<text x="186" y="53.6">C8</text>
<text x="196.1" y="53.6">C9</text>
<text x="233.6" y="51.7">+3V3</text>
<text x="177.7" y="58.3">+3V3</text>
<text x="238.8" y="59.3">C11</text>
<text x="187.2" y="63.1">GND</text>
<text x="193.5" y="63.1">GND</text>
<text x="229.2" y="63.7">GND</text>
<text x="109.7" y="71">GND</text>
<text x="219" y="70.1">R11</text>
<text x="234.1" y="68.8">GND</text>
<text x="217.4" y="77.5" transform="rotate(-90 217.4 77.5)">R9</text>
<text x="229.9" y="75.8">C10</text>
<text x="137.7" y="86">GND</text>
<text x="154.2" y="89.8">GND</text>
<text x="212.7" y="85.3">GND</text>
<text x="225.4" y="85.3">GND</text>
<text x="21.5" y="101.9">+BATT</text>
<text x="197.8" y="104.6">+3V3</text>
<text x="154.8" y="110.8">+BATT</text>
<text x="167.3" y="111">+3V3</text>
<text x="195.7" y="111.6">U3</text>
<text x="173.1" y="119.5" transform="rotate(-90 173.1 119.5)">R6</text>
<text x="36.1" y="120.5">GND</text>
<text x="154.8" y="131.1">+BATT</text>
<text x="167.3" y="131.3">+3V3</text>
<text x="198.6" y="130.1">GND</text>
<text x="197.8" y="135.1">+3V3</text>
<text x="173.1" y="139.8" transform="rotate(-90 173.1 139.8)">R7</text>
<text x="195.7" y="142.1">U4</text>
<text x="198.6" y="160.6">GND</text>
<text x="161.3" y="171">barepcb</text>
<text x="162.6" y="168.5">PCB1</text>
<text x="16.5" y="177.1">Microcontroller</text>
<text x="56.7" y="177.4">+BATT</text>
<text x="130.7" y="177.4">+3V3</text>
<text x="150.9" y="179.9">H2</text>
<text x="150.9" y="174.9">H1</text>
<text x="62.2" y="185">C1</text>
<text x="72.4" y="185">C2</text>
<text x="82.6" y="185">C3</text>
<text x="89.9" y="181.2">IN</text>
<text x="99.3" y="181.2">OUT</text>
<text x="107.8" y="185">C4</text>
<text x="118" y="185">C5</text>
<text x="128.1" y="185">C6</text>
<text x="150.9" y="185">H3</text>
<text x="97.4" y="189.5" transform="rotate(-90 97.4 189.5)">GND</text>
<text x="150.9" y="190.1">H4</text>
<text x="57.7" y="193.9">GND</text>
<text x="67.8" y="193.9">GND</text>
<text x="78" y="193.9">GND</text>
<text x="111" y="193.9">GND</text>
<text x="121.2" y="193.9">GND</text>
<text x="131.3" y="193.9">GND</text>
<text x="149.9" y="195.8">FID1</text>
<text x="94.5" y="200.3">GND</text>
<text x="149.9" y="200.9">FID2</text>
</g>
<g font-size="1.8" fill="#0000c2">
<text x="20.3" y="20.7">External</text>
<text x="29.2" y="20.7">Power</text>
<text x="36" y="20.7">Switch</text>
<text x="18.5" y="29.2" transform="rotate(-90 18.5 29.2)">Batt</text>
<text x="18.5" y="32.6" transform="rotate(-90 18.5 32.6)">9V</text>
<text x="203.6" y="31.2">Vout</text>
<text x="208.9" y="31.2">=</text>
<text x="211.6" y="33.3">Range</text>
<text x="211.6" y="31.2">Load</text>
<text x="217.3" y="31.2">Current</text>
<text x="218.6" y="33.3">0.35</text>
<text x="224" y="33.3">-</text>
<text x="225.4" y="31.2">*</text>
<text x="226.7" y="33.3">3.5</text>
<text x="227.5" y="31.2">Rs</text>
<text x="230.9" y="33.3">A</text>
<text x="233.1" y="31.2">Rl</text>
<text x="236.3" y="31.2">/</text>
<text x="238.8" y="31.2">1k</text>
<text x="215.3" y="39.1">Rs</text>
<text x="103.1" y="59.2" transform="rotate(-90 103.1 59.2)">Motor</text>
<text x="213.1" y="77.2" transform="rotate(-90 213.1 77.2)">Rl</text>
</g>
<g font-size="1.8" fill="#a90000">
<text x="22.8" y="27.7">2</text>
<text x="30.2" y="26.7" transform="rotate(-90 30.2 26.7)">2</text>
<text x="32.8" y="26.7" transform="rotate(-90 32.8 26.7)">1</text>
<text x="46.3" y="27.7">3</text>
<text x="53.9" y="27.7">2</text>
<text x="22.8" y="30.2">1</text>
<text x="50.5" y="33.7" transform="rotate(-90 50.5 33.7)">1</text>
<text x="107.9" y="50.5">1</text>
<text x="107.9" y="53.1">2</text>
<text x="107.9" y="55.6">3</text>
<text x="107.9" y="58.2">4</text>
<text x="107.9" y="60.7">5</text>
<text x="107.9" y="63.2">6</text>
<text x="163.6" y="116.3" transform="rotate(-90 163.6 116.3)">1</text>
<text x="159.3" y="121.7">3</text>
<text x="166.9" y="121.7">2</text>
<text x="163.6" y="136.6" transform="rotate(-90 163.6 136.6)">1</text>
<text x="159.3" y="142">3</text>
<text x="166.9" y="142">2</text>
<text x="85.7" y="180.1">1</text>
<text x="106" y="180.1">3</text>
<text x="96.3" y="193.7" transform="rotate(-90 96.3 193.7)">2</text>
</g>
<g font-size="1.8" fill="#840084">
<text x="45.8" y="25">SQ2337ES</text>
<text x="38.1" y="30.7">5A</text>
<text x="57.4" y="40.6" transform="rotate(-90 57.4 40.6)">R3</text>
<text x="59.3" y="41.9" transform="rotate(-90 59.3 41.9)">100k</text>
<text x="69.4" y="36.8" transform="rotate(-90 69.4 36.8)">SMBJ64A</text>
<text x="145.9" y="40.2">0.1uF</text>
<text x="149.2" y="38.3">C7</text>
<text x="218.2" y="40.2">100m</text>
<text x="219" y="38.3">R10</text>
<text x="158.8" y="47.9">TB6612</text>
<text x="217.6" y="46.6">INA169</text>
<text x="172.6" y="59.8">R8</text>
<text x="195.6" y="58">0.1uF</text>
<text x="172.1" y="61.8">10k</text>
<text x="238.8" y="61.8">0.1uF</text>
<text x="219.5" y="72">1M</text>
<text x="215.5" y="78.1" transform="rotate(-90 215.5 78.1)">10k</text>
<text x="229.9" y="78.3">0.1uF</text>
<text x="30.6" y="107.5">100k</text>
<text x="31.7" y="105.5">R1</text>
<text x="36.9" y="113.1" transform="rotate(-90 36.9 113.1)">R2</text>
<text x="201" y="111.6">TC4S584F</text>
<text x="156.3" y="119.5" transform="rotate(-90 156.3 119.5)">R4</text>
<text x="158.3" y="119.9" transform="rotate(-90 158.3 119.9)">10k</text>
<text x="171" y="119.9" transform="rotate(-90 171 119.9)">10k</text>
<text x="162.5" y="125.8">Q2</text>
<text x="160.1" y="127.6">BSS138</text>
<text x="156.3" y="139.8" transform="rotate(-90 156.3 139.8)">R5</text>
<text x="158.3" y="140.3" transform="rotate(-90 158.3 140.3)">10k</text>
<text x="171" y="140.3" transform="rotate(-90 171 140.3)">10k</text>
<text x="201" y="142.1">TC4S584F</text>
<text x="160.1" y="147.9">BSS138</text>
<text x="162.5" y="146.2">Q3</text>
<text x="93" y="178.7">LT1521</text>
<text x="95.4" y="176.7">U1</text>
<text x="62.2" y="187.6">10uF</text>
<text x="72.4" y="187.6">1uF</text>
<text x="82.6" y="187.6">0.1uF</text>
<text x="105" y="187.6">0.1uF</text>
<text x="117" y="187.6">1uF</text>
<text x="125.9" y="187.6">10uF</text>
</g>
<text font-size="1.6" fill="#840084" x="38.9" y="114.2" transform="rotate(-90 38.9 114.2)">37.9k</text>
<g font-size="1.4" fill="#a90000">
<text x="156" y="47.4" transform="rotate(-90 156 47.4)">20</text>
<text x="143.5" y="50.5">1</text>
<text x="143.5" y="53.1">2</text>
<text x="167.2" y="50.5">24</text>
<text x="167.2" y="53.1">13</text>
<text x="212.1" y="50.5">4</text>
<text x="228.6" y="50.5">3</text>
<text x="143.5" y="55.6">3</text>
<text x="143.5" y="58.2">4</text>
<text x="167.2" y="55.6">14</text>
<text x="212.1" y="58.2">1</text>
<text x="228.6" y="54.4">5</text>
<text x="228.6" y="58.2">2</text>
<text x="143.5" y="60.7">5</text>
<text x="143.5" y="63.2">6</text>
<text x="143.5" y="65.8">7</text>
<text x="167.2" y="60.7">19</text>
<text x="167.2" y="63.2">21</text>
<text x="167.2" y="65.8">22</text>
<text x="143.5" y="68.3">8</text>
<text x="143.5" y="70.9">9</text>
<text x="167.2" y="68.3">17</text>
<text x="167.2" y="70.9">16</text>
<text x="143.1" y="73.4">10</text>
<text x="143.1" y="75.9">11</text>
<text x="167.2" y="73.4">23</text>
<text x="167.2" y="75.9">15</text>
<text x="143.1" y="78.5">12</text>
<text x="156" y="84.3" transform="rotate(-90 156 84.3)">18</text>
<text x="200.4" y="110.5" transform="rotate(-90 200.4 110.5)">5</text>
<text x="193.1" y="116.6">2</text>
<text x="207" y="116.6">4</text>
<text x="200.4" y="124.4" transform="rotate(-90 200.4 124.4)">3</text>
<text x="200.4" y="140.9" transform="rotate(-90 200.4 140.9)">5</text>
<text x="193.1" y="147.1">2</text>
<text x="207" y="147.1">4</text>
<text x="200.4" y="154.9" transform="rotate(-90 200.4 154.9)">3</text>
</g>
<g font-size="1.4" fill="#006464">
<text x="147.1" y="51.5">AO1@1</text>
<text x="156.9" y="52.4" transform="rotate(-90 156.9 52.4)">VCC</text>
<text x="162.1" y="51.5">VM1</text>
<text x="215.6" y="51.5">VIN-</text>
<text x="222.4" y="51.5">VIN+</text>
<text x="147.1" y="54.1">AO1@2</text>
<text x="147.1" y="56.6">PGND1@1</text>
<text x="147.1" y="59.2">PGND1@2</text>
<text x="162.1" y="54.1">VM2</text>
<text x="162.1" y="56.6">VM3</text>
<text x="215.6" y="59.2">OUT</text>
<text x="223" y="59.2">GND</text>
<text x="223.9" y="55.3">V+</text>
<text x="147.1" y="61.7">AO2@1</text>
<text x="147.1" y="64.2">AO2@2</text>
<text x="161.5" y="61.7">STBY</text>
<text x="161.7" y="64.2">AIN1</text>
<text x="147.1" y="66.8">BO2@1</text>
<text x="147.1" y="69.3">BO2@2</text>
<text x="147.1" y="71.9">PGND2@1</text>
<text x="161.6" y="69.3">BIN1</text>
<text x="161.6" y="71.9">BIN2</text>
<text x="161.7" y="66.8">AIN2</text>
<text x="147.1" y="74.4">PGND2@2</text>
<text x="147.1" y="76.9">BO1@1</text>
<text x="160.7" y="76.9">PWMB</text>
<text x="160.9" y="74.4">PWMA</text>
<text x="147.1" y="79.5">BO1@2</text>
<text x="156.9" y="80.3" transform="rotate(-90 156.9 80.3)">GND</text>
<text x="196.6" y="117.6">In</text>
<text x="201.4" y="115.7" transform="rotate(-90 201.4 115.7)">Vdd</text>
<text x="201.9" y="117.6">Out</text>
<text x="201.4" y="120.9" transform="rotate(-90 201.4 120.9)">GND</text>
<text x="196.6" y="148.1">In</text>
<text x="201.4" y="146.2" transform="rotate(-90 201.4 146.2)">Vdd</text>
<text x="201.9" y="148.1">Out</text>
<text x="201.4" y="151.4" transform="rotate(-90 201.4 151.4)">GND</text>
</g>
</svg>
